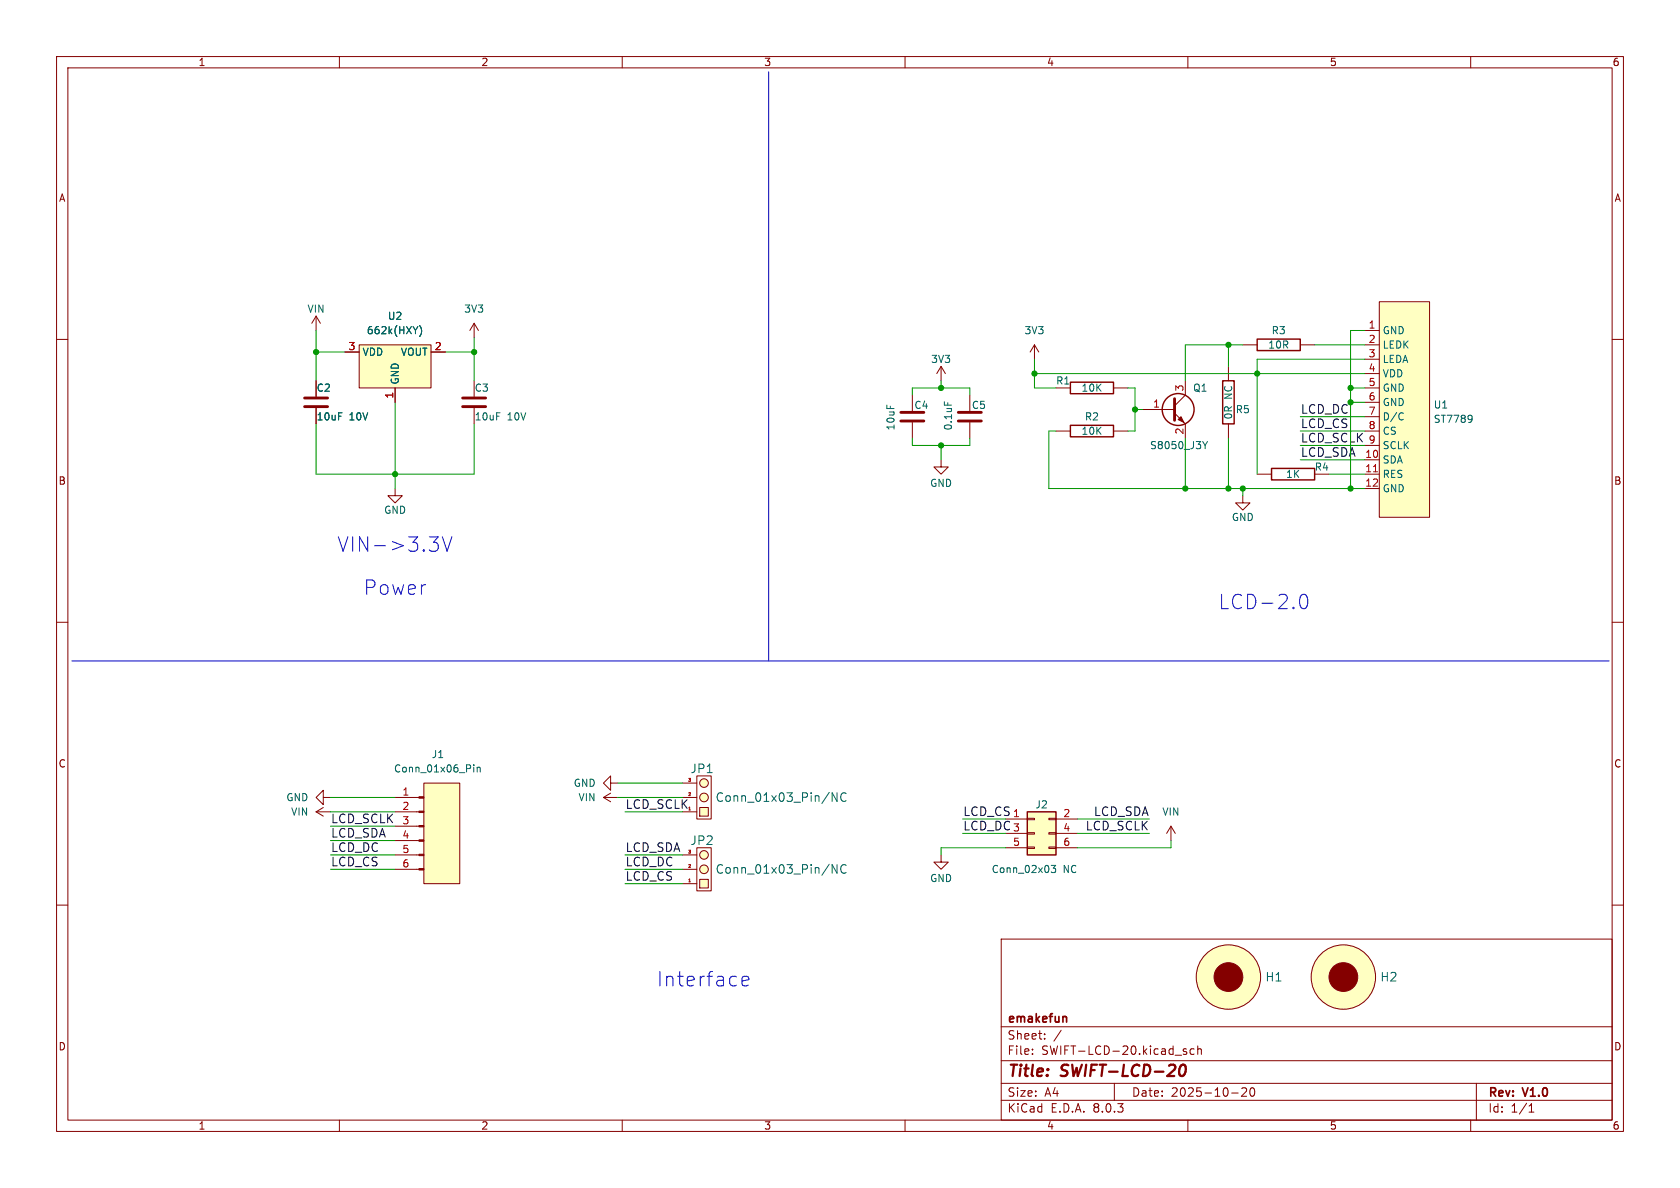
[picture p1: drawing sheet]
<svg xmlns="http://www.w3.org/2000/svg" width="297mm" height="210mm" viewBox="0 0 297 210" stroke-linecap="round" stroke-linejoin="round" font-family="sans-serif">
<g fill="none" stroke="#840000" stroke-width=".18">
<path d="M10 10h277v190h-277zM12 12h273v186h-273zM60 10v2M110 10v2M160 10v2M210 10v2M260 10v2M10 60h2M285 60h2M161.3 69.9v2.7M161.3 74.7v2.8M166.4 64.8l-.8 1.2"/>
<path d="M166.4 64.8v2.5M166.4 64.8l.7 1.2M171.4 69.9v2.7M171.4 74.7v2.8M186.7 76.2h2.5M186.7 68.6h2.5M196.8 76.2h2.6M196.8 68.6h2.6M201.9 72.4h5.7M207.6 73l1.9 1.9v2.6M209.5 67.3v2.6l-1.9 1.9M217.2 64.8v2.5"/>
<path d="M217.2 74.9v2.6M69.8 86.4v1.2h1.3l-1.3 1.3-1.2-1.3h1.2M166.4 81.3v1.3h1.2l-1.2 1.2-1.3-1.2h1.3M222.2 83.8h2.6M10 110h2M285 110h2M10 160h2M166.4 151.1v1.3h1.2l-1.2 1.3-1.3-1.3h1.3M207 146.1l-.8 1.2M207 146.1v2.5M207 146.1l.8 1.2M285 160h2"/>
<path d="M177 166h108v32h-108zM60 198v2M110 198v2M160 198v2M177 194.5h108M177 191.5h108M177 187.5h108M177 181.5h108M182.5 186.3v.1M182.5 185.5v.1M184.7 183.6v.1M184.7 182.8v.1"/>
<path d="M187.6 182.1l-1.3 2M197 191.5v3M209.7 185.5l-.3-.1-.2 .2v.2l.5 .2v.3h-.5M210 198v2M211.1 185.5l-.4-.1-.3 .3v.4l.1 .2h.6M211.7 185.5l.3-.1 .3 .1 .1 .9M211.7 184.9v1.5M217.7 193.2h1.2M219.5 192.4l.6-.1 .2 .1 .1 .3-.9 1.1h.9M221.2 192.4l.1-.1a.81 .81 0 0 1 .6 .6 .81 .81 0 0 1-.3 .8l-.1 .1a.81 .81 0 0 1-.6-.6 .81 .81 0 0 1 .3-.8zM260 198v2M261 191.5v6.5"/>
<path d="M270.3 196.6h.9M270.3 195.5l.4-.4v1.5"/>
</g>
<path d="M208.8 188.4a.46 .46 0 0 1 .4-.2 .46 .46 0 0 1 .4 .4 1.15 1.15 0 0 1-.8 1.6l-.2-.1a1.54 1.54 0 0 1 .2-1.7z" fill="none" stroke="#840000" stroke-width=".4"/>
<path d="M188.3 179.7l.3 .2v.8" fill="none" stroke="#840000" stroke-width=".3"/>
<path d="M159.3 74.4h4M159.3 72.9h4M169.4 74.4h4.1M169.4 72.9h4.1M207.6 70.5v3.8" fill="none" stroke="#840000" stroke-width=".51"/>
<path d="M166.9 71v.6M212.6 78l.4 .7M213 78.7v.6M213.5 78l-.5 .7" fill="none" stroke="#006464" stroke-width=".18"/>
<g fill="none" stroke="#840000" stroke-width=".25">
<path d="M189.2 75.2h7.6v2h-7.6zM189.2 67.6h7.6v2h-7.6zM216.2 67.3h2v7.6h-2zM224.8 82.8h7.6v2h-7.6z"/>
<circle cx="208.3" cy="72.4" r="2.82"/>
</g>
<path d="M208.3 74.2l.5-.5 .5 1z" fill="#840000" stroke="#840000" stroke-width=".18"/>
<path d="M181.6 143.5h5.1v7.6h-5.1z" fill="#ffffc2"/>
<path d="M177.8 144.8h3.8M177.8 147.3h3.8M177.8 149.9h3.8M181.6 149.7h1.3v.3h-1.3zM181.6 147.2h1.3v.2h-1.3zM181.6 144.7h1.3v.2h-1.3zM185.4 149.7h1.3v.3h-1.3zM185.4 147.2h1.3v.2h-1.3zM185.4 144.7h1.3v.2h-1.3zM186.7 144.8h3.8M186.7 147.3h3.8M186.7 149.9h3.8" fill="none" stroke="#840000" stroke-width=".18"/>
<path d="M181.6 143.5h5.1v7.6h-5.1z" fill="none" stroke="#840000" stroke-width=".25"/>
<path d="M185.8 153h.8l-.4 .5 .4 .1v.5l-.2 .1-.6-.1" fill="none" stroke="#006464" stroke-width=".18"/>
<circle cx="124.5" cy="138.4" r=".76" fill="#ffffc2" stroke="#ffffc2" stroke-width=".18"/>
<path d="M123.7 142.7h1.5v1.6h-1.5z" fill="#ffffc2"/>
<circle cx="124.5" cy="141" r=".76" fill="#ffffc2" stroke="#ffffc2" stroke-width=".18"/>
<g fill="none" stroke="#840000" stroke-width=".18">
<path d="M120.6 138.4h2.6M123.2 137.2h2.5v7.6h-2.5zM120.6 143.5h2.6M120.6 141h2.6M123.7 142.7h1.5v1.6h-1.5z"/>
<circle cx="124.5" cy="138.4" r=".76"/>
<circle cx="124.5" cy="141" r=".76"/>
</g>
<path d="M148 140.1v1.6l-.9-1.6v1.6M149.6 140.3a.61 .61 0 0 0-.8 0 .61 .61 0 0 0-.2 .7 .57 .57 0 0 0 .3 .6 .57 .57 0 0 0 .7-.1" fill="none" stroke="#006464" stroke-width=".18"/>
<path d="M243.8 53.3h8.9v38.1h-8.9z" fill="#ffffc2"/>
<g fill="none" stroke="#840000" stroke-width=".18">
<path d="M241.3 58.4h2.5M243.8 53.3h8.9v38.1h-8.9zM241.3 61h2.5M241.3 63.5h2.5M241.3 66h2.5M241.3 68.6h2.5M241.3 71.1h2.5M241.3 73.7h2.5M241.3 76.2h2.5M241.3 78.7h2.5M241.3 81.3h2.5M241.3 83.8h2.5"/>
<path d="M241.3 86.4h2.5"/>
</g>
<path d="M242.8 83.4h.7" fill="none" stroke="#a90000" stroke-width=".18"/>
<path d="M247.8 73l.3 .1M248.1 74.1l-.3 .1M260 73.4l.2 .2v.5l-.1 .5M260.2 73.9l-.2 .3" fill="none" stroke="#006464" stroke-width=".18"/>
<circle cx="124.5" cy="151.1" r=".76" fill="#ffffc2" stroke="#ffffc2" stroke-width=".18"/>
<path d="M123.7 155.4h1.5v1.6h-1.5z" fill="#ffffc2"/>
<circle cx="124.5" cy="153.7" r=".76" fill="#ffffc2" stroke="#ffffc2" stroke-width=".18"/>
<g fill="none" stroke="#840000" stroke-width=".18">
<path d="M120.6 156.2h2.6M120.6 153.7h2.6M120.6 151.1h2.6M123.2 149.9h2.5v7.6h-2.5zM123.7 155.4h1.5v1.6h-1.5z"/>
<circle cx="124.5" cy="153.7" r=".76"/>
<circle cx="124.5" cy="151.1" r=".76"/>
</g>
<path d="M121.8 155.9h.3" fill="none" stroke="#a90000" stroke-width=".18"/>
<path d="M148 152.8v1.6l-.9-1.6v1.6M149.6 153a.61 .61 0 0 0-.8 0 .61 .61 0 0 0-.2 .7 .57 .57 0 0 0 .3 .6 .57 .57 0 0 0 .7-.1" fill="none" stroke="#006464" stroke-width=".18"/>
<path d="M63.5 61h12.7v7.6h-12.7z" fill="#ffffc2"/>
<g fill="none" stroke="#840000" stroke-width=".18">
<path d="M55.9 55.9l-.8 1.3M55.9 55.9v2.5M55.9 55.9l.7 1.3M83.8 57.2l-.7 1.2M83.8 57.2v2.5M83.8 57.2l.8 1.2M55.9 67.3v2.8M55.9 72.1v2.8M61 62.2h2.5M63.5 61h12.7v7.6h-12.7zM69.8 68.6v2.5M76.2 62.2h2.5"/>
<path d="M182.9 61l-.8 1.2M182.9 61v2.5M182.9 61l.7 1.2M219.7 61h2.5M229.9 61h2.5M219.7 87.6v1.3h1.3l-1.3 1.3-1.3-1.3h1.3M57.1 141v-1.3l-1.2 1.3 1.2 1.2v-1.2h1.3"/>
<circle cx="217.2" cy="172.7" r="5.7"/>
<circle cx="237.5" cy="172.7" r="5.7"/>
</g>
<path d="M74.2 57.5a1.46 1.46 0 0 1 0 2" fill="none" stroke="#006464" stroke-width=".18"/>
<path d="M53.8 70.4h4.1M53.8 71.9h4.1" fill="none" stroke="#840000" stroke-width=".51"/>
<path d="M222.2 59.9h7.7v2.1h-7.7z" fill="none" stroke="#840000" stroke-width=".25"/>
<g fill="#ffffc2" stroke="#ffffc2" stroke-width=".18">
<circle cx="217.2" cy="172.7" r="5.7"/>
<circle cx="237.5" cy="172.7" r="5.7"/>
</g>
<g fill="#840000" stroke="#840000" stroke-width=".18">
<circle cx="217.2" cy="172.7" r="2.54"/>
<circle cx="237.5" cy="172.7" r="2.54"/>
</g>
<path d="M74.9 138.4h6.4v17.8h-6.4z" fill="#ffffc2"/>
<g fill="none" stroke="#840000" stroke-width=".18">
<path d="M55.9 67.3v2.8M55.9 72.1v2.8M61 62.2h2.5M69.8 68.6v2.5M76.2 62.2h2.5M83.8 67.3v2.8M83.8 72.1v2.8M74.9 138.4h6.4v17.8h-6.4zM107.9 138.4v-1.2l-1.2 1.2 1.2 1.3v-1.3h1.3M55.9 143.5h2.5M55.9 143.5l1.2 .8M57.1 142.7l-1.2 .8"/>
<path d="M69.8 153.7h4.3M69.8 151.1h4.3M69.8 148.6h4.3M69.8 146.1h4.3M69.8 143.5h4.3M69.8 141h4.3M106.7 141h2.5M106.7 141l1.2 .7M107.9 140.2l-1.2 .8"/>
</g>
<g fill="#840000" stroke="#840000" stroke-width=".18">
<path d="M74.1 140.8h.8v.3h-.8z"/>
<path d="M74.1 153.5h.8v.3h-.8z"/>
<path d="M74.1 151h.8v.3h-.8z"/>
<path d="M74.1 148.5h.8v.2h-.8z"/>
<path d="M74.1 145.9h.8v.3h-.8z"/>
<path d="M74.1 143.4h.8v.2h-.8z"/>
</g>
<path d="M74.2 57.5a1.46 1.46 0 0 1 0 2M83.8 135.2v.1M83.8 135.6v.9M84.4 135.6v.9M84.4 135.7l.1-.1 .3 .1 .1 .8" fill="none" stroke="#006464" stroke-width=".18"/>
<path d="M81.8 71.9h4.1M81.8 70.4h4.1" fill="none" stroke="#840000" stroke-width=".51"/>
<path d="M135.9 12.7v104.1M75.9 94.9h1.6l-.9 1M77 95.9l.5 .4v.7l-.5 .4M78.2 94.9l.8 2.5 .9-2.5M12.7 116.8h271.8M230 105.3a.61 .61 0 0 1 .6-.2 .61 .61 0 0 1 .5 .4 1.49 1.49 0 0 1-.5 2.1 .65 .65 0 0 1-.7-.5 2.17 2.17 0 0 1 .1-1.8zM131.2 173.4l1.2-.2-.1-.5-.8-.1-.3 .3v1l.1 .3 .2 .1 .8-.1" fill="none" stroke="#0000c2" stroke-width=".18"/>
<g fill="none" stroke="#009600" stroke-width=".18">
<path d="M55.9 58.4v8.9M83.8 59.7v7.6M241.3 58.4h-2.5v28M55.9 74.9v8.9h27.9v-8.9M55.9 62.2h5.1M69.8 71.1v15.3M78.7 62.2h5.1M161.3 69.9v-1.3h10.1v1.3M161.3 77.5v1.2h10.1v-1.2M166.4 67.3v1.3M166.4 78.7v2.6M182.9 63.5v5.1h3.8"/>
<path d="M182.9 66h58.4M186.7 76.2h-1.3v10.2h55.9M199.4 68.6h1.3v7.6h-1.3M200.7 72.4h1.2M209.5 77.5v8.9M217.2 61v3.8M217.2 77.5v8.9M219.7 61h-10.2v6.3M229.9 76.2h11.4M229.9 78.7h11.4M229.9 73.7h11.4M232.4 61h8.9"/>
<path d="M238.8 71.1h2.5M238.8 68.6h2.5M241.3 63.5h-19.1v20.3M219.7 86.4v1.2M229.9 81.3h11.4M234.9 83.8h6.4M109.2 138.4h11.4M58.4 143.5h11.4M58.4 141h11.4M58.4 153.7h11.4M58.4 148.6h11.4M58.4 151.1h11.4"/>
<path d="M58.4 146.1h11.4M109.2 141h11.4M110.5 143.5h10.1M110.5 153.7h10.1M110.5 151.1h10.1M110.5 156.2h10.1M170.2 144.8h7.6M170.2 147.3h7.6M177.8 149.9h-11.4v1.2M190.5 144.8h12.7M190.5 147.3h12.7M207 148.6v1.3h-16.5"/>
</g>
<g fill="#009600" stroke="#009600" stroke-width=".18">
<circle cx="219.7" cy="86.4" r=".46"/>
<circle cx="222.2" cy="66" r=".46"/>
<circle cx="238.8" cy="71.1" r=".46"/>
<circle cx="238.8" cy="68.6" r=".46"/>
<circle cx="238.8" cy="86.4" r=".46"/>
<circle cx="209.5" cy="86.4" r=".46"/>
<circle cx="217.2" cy="86.4" r=".46"/>
<circle cx="69.8" cy="83.8" r=".46"/>
<circle cx="200.7" cy="72.4" r=".46"/>
<circle cx="217.2" cy="61" r=".46"/>
<circle cx="166.4" cy="68.6" r=".46"/>
<circle cx="182.9" cy="66" r=".46"/>
<circle cx="166.4" cy="78.7" r=".46"/>
<circle cx="83.8" cy="62.2" r=".46"/>
<circle cx="55.9" cy="62.2" r=".46"/>
</g>
<g font-size="3.5" fill="#0000c2">
<text x="59.6" y="97.8">VIN-&gt;3.3V</text>
<text x="64.3" y="105.4">Power</text>
<text x="215.4" y="107.9">LCD-2.0</text>
<text x="116.1" y="174.6">Interface</text>
</g>
<g font-size="2.8" fill="#840000">
<text x="178" y="190.9">Title:</text>
<text x="187.7" y="190.9">SWIFT-LCD-20</text>
</g>
<g font-size="2.1" fill="#0f0f0f">
<text x="229.9" y="75.8">LCD_CS</text>
<text x="229.9" y="73.2">LCD_DC</text>
<text x="229.9" y="78.3">LCD_SCLK</text>
<text x="229.9" y="80.9">LCD_SDA</text>
<text x="110.5" y="143.1">LCD_SCLK</text>
<text x="58.4" y="145.6">LCD_SCLK</text>
<text x="58.4" y="148.2">LCD_SDA</text>
<text x="170.2" y="146.9">LCD_DC</text>
<text x="170.2" y="144.4">LCD_CS</text>
<text x="191.9" y="146.9">LCD_SCLK</text>
<text x="193.3" y="144.4">LCD_SDA</text>
<text x="58.4" y="153.3">LCD_CS</text>
<text x="58.4" y="150.7">LCD_DC</text>
<text x="110.5" y="153.3">LCD_DC</text>
<text x="110.5" y="150.7">LCD_SDA</text>
<text x="110.5" y="155.8">LCD_CS</text>
</g>
<g font-size="2.1" fill="#006464">
<text x="122" y="136.9">JP1</text>
<text x="126.4" y="142">Conn_01x03_Pin/NC</text>
<text x="122" y="149.6">JP2</text>
<text x="126.4" y="154.7">Conn_01x03_Pin/NC</text>
<text x="223.6" y="173.7">H1</text>
<text x="243.9" y="173.7">H2</text>
</g>
<g font-size="2.1" fill="#840000">
<text x="178" y="184">Sheet:</text>
<text x="178" y="181.2">emakefun</text>
<text x="178" y="186.7">File:</text>
<text x="184.1" y="186.7">SWIFT-LCD-20.kicad_sch</text>
<text x="178" y="196.9">KiCad</text>
<text x="178" y="194.1">Size:</text>
<text x="184.7" y="194.1">A4</text>
<text x="185.7" y="196.9">E.D.A.</text>
<text x="193.3" y="196.9">8.0.3</text>
<text x="200" y="194.1">Date:</text>
<text x="207" y="194.1">2025-10-20</text>
<text x="263" y="194.3">Rev:</text>
<text x="263" y="196.9">Id:</text>
<text x="267.1" y="196.9">1/1</text>
<text x="269.4" y="194.3">V1.0</text>
</g>
<g font-size="1.8" fill="#840000">
<text x="35" y="11.9">1</text>
<text x="85" y="11.9">2</text>
<text x="135" y="11.9">3</text>
<text x="185" y="11.9">4</text>
<text x="235" y="11.9">5</text>
<text x="285" y="11.9">6</text>
<text x="10.3" y="35.9">A</text>
<text x="285.3" y="35.9">A</text>
<text x="10.3" y="85.9">B</text>
<text x="285.3" y="85.9">B</text>
<text x="10.3" y="135.9">C</text>
<text x="285.3" y="135.9">C</text>
<text x="10.3" y="185.9">D</text>
<text x="285.3" y="185.9">D</text>
<text x="35" y="199.9">1</text>
<text x="85" y="199.9">2</text>
<text x="135" y="199.9">3</text>
<text x="185" y="199.9">4</text>
<text x="235" y="199.9">5</text>
<text x="285" y="199.9">6</text>
</g>
<g font-size="1.8" fill="#006464">
<text x="54.3" y="55.5">VIN</text>
<text x="64.8" y="59.3">662k(HXY)</text>
<text x="68.5" y="56.7">U2</text>
<text x="82" y="55.5">3V3</text>
<text x="181" y="59.3">3V3</text>
<text x="224.7" y="59.3">R3</text>
<text x="244.3" y="59.3">GND</text>
<text x="64" y="63.1">VDD</text>
<text x="70.8" y="63.1">VOUT</text>
<text x="164.5" y="64.4">3V3</text>
<text x="224.1" y="61.8">10R</text>
<text x="244.3" y="61.8">LEDK</text>
<text x="244.3" y="64.4">LEDA</text>
<text x="55.9" y="69.4">C2</text>
<text x="70.7" y="68.1" transform="rotate(-90 70.7 68.1)">GND</text>
<text x="83.8" y="69.4">C3</text>
<text x="186.6" y="68.2">R1</text>
<text x="191.1" y="69.4">10K</text>
<text x="210.8" y="69.4">Q1</text>
<text x="218" y="70.6" transform="rotate(-90 218 70.6)">NC</text>
<text x="244.3" y="66.9">VDD</text>
<text x="244.3" y="69.4">GND</text>
<text x="244.3" y="72">GND</text>
<text x="55.9" y="74.5">10uF</text>
<text x="61.7" y="74.5">10V</text>
<text x="83.8" y="74.5">10uF</text>
<text x="89.7" y="74.5">10V</text>
<text x="158.3" y="76.2" transform="rotate(-90 158.3 76.2)">10uF</text>
<text x="161.6" y="72.5">C4</text>
<text x="168.5" y="76.2" transform="rotate(-90 168.5 76.2)">0.1uF</text>
<text x="171.7" y="72.5">C5</text>
<text x="191.1" y="77.1">10K</text>
<text x="191.7" y="74.5">R2</text>
<text x="218" y="74.2" transform="rotate(-90 218 74.2)">0R</text>
<text x="218.4" y="73.3">R5</text>
<text x="244.3" y="74.5">D/C</text>
<text x="244.3" y="77.1">CS</text>
<text x="253.4" y="75">ST7789</text>
<text x="253.4" y="72.4">U1</text>
<text x="203.2" y="79.6">S8050_J3Y</text>
<text x="232.3" y="83.4">R4</text>
<text x="244.3" y="82.1">SDA</text>
<text x="244.3" y="79.6">SCLK</text>
<text x="164.3" y="86.3">GND</text>
<text x="227.3" y="84.7">1K</text>
<text x="244.3" y="84.7">RES</text>
<text x="244.3" y="87.2">GND</text>
<text x="67.8" y="91">GND</text>
<text x="217.7" y="92.3">GND</text>
<text x="69.6" y="136.8">Conn_01x06_Pin</text>
<text x="76.2" y="134.2">J1</text>
<text x="50.5" y="141.8">GND</text>
<text x="101.3" y="139.3">GND</text>
<text x="102.2" y="141.8">VIN</text>
<text x="183" y="143.1">J2</text>
<text x="51.4" y="144.4">VIN</text>
<text x="205.4" y="144.4">VIN</text>
<text x="175.2" y="154.5">Conn_02x03</text>
<text x="187.9" y="154.5">NC</text>
<text x="164.3" y="156.1">GND</text>
</g>
<g font-size="1.8" fill="#a90000">
<text x="241.9" y="58.2">1</text>
<text x="61.5" y="62">3</text>
<text x="76.8" y="62">2</text>
<text x="241.9" y="60.7">2</text>
<text x="241.9" y="63.2">3</text>
<text x="241.9" y="65.8">4</text>
<text x="69.6" y="70.6" transform="rotate(-90 69.6 70.6)">1</text>
<text x="209.3" y="69.3" transform="rotate(-90 209.3 69.3)">3</text>
<text x="241.9" y="68.3">5</text>
<text x="241.9" y="70.9">6</text>
<text x="203.8" y="72.1">1</text>
<text x="209.3" y="76.9" transform="rotate(-90 209.3 76.9)">2</text>
<text x="241.9" y="73.4">7</text>
<text x="241.9" y="75.9">8</text>
<text x="241.3" y="81">10</text>
<text x="241.3" y="83.6">11</text>
<text x="241.9" y="78.5">9</text>
<text x="241.3" y="86.1">12</text>
<text x="71" y="140.7">1</text>
<text x="71" y="143.3">2</text>
<text x="71" y="145.8">3</text>
<text x="71" y="148.3">4</text>
<text x="179" y="144.5">1</text>
<text x="179" y="147.1">3</text>
<text x="179" y="149.6">5</text>
<text x="187.9" y="144.5">2</text>
<text x="187.9" y="147.1">4</text>
<text x="187.9" y="149.6">6</text>
<text x="71" y="150.9">5</text>
<text x="71" y="153.4">6</text>
</g>
<g font-size=".7" fill="#a90000">
<text x="121.5" y="143.3">1</text>
<text x="121.5" y="140.7">2</text>
<text x="121.5" y="138.2">3</text>
<text x="121.5" y="156">1</text>
<text x="121.5" y="153.4">2</text>
<text x="121.5" y="150.9">3</text>
</g>
</svg>
